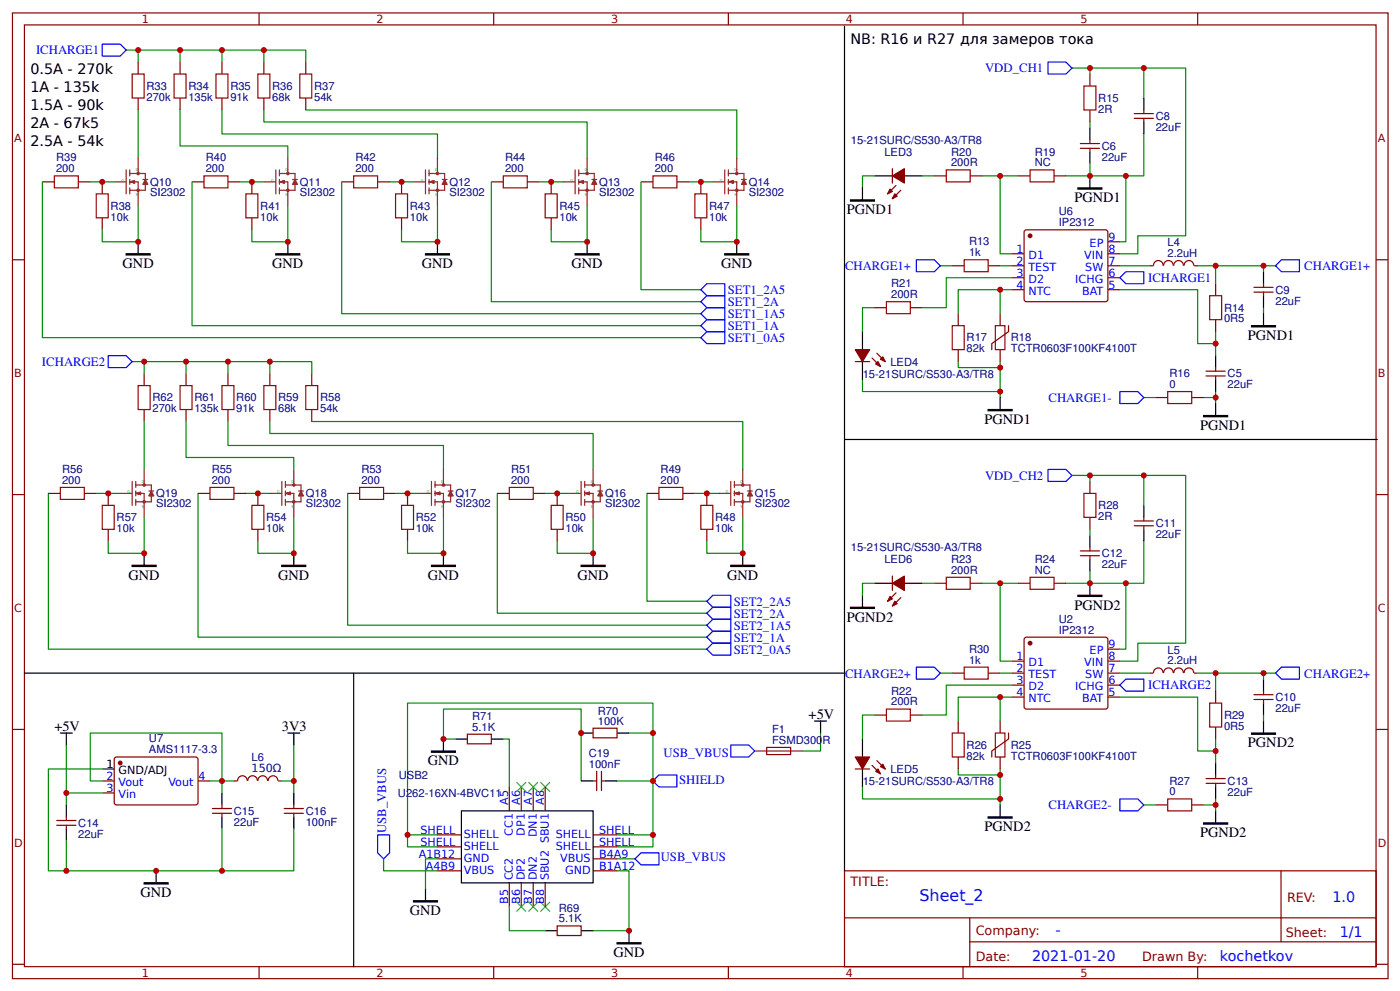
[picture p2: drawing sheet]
<svg xmlns="http://www.w3.org/2000/svg" width="309mm" height="219mm" viewBox="0 0 309 219" stroke-linecap="round" stroke-linejoin="round" font-family="sans-serif">
<g fill="none" stroke="#800" stroke-width=".26">
<path d="M2.8 2.9h304v213.2h-304zM5.4 5.5h298.7v208h-298.7zM30.5 13.7v2.7M39.8 13.7v2.7M49.1 13.7v2.7M57.3 2.9v2.6M58.3 13.7v2.7M67.6 13.7v2.7M109.1 2.9v2.6M161 2.9v2.6M212.8 2.9v2.6M240.9 16.4v2.6"/>
<path d="M264.7 2.9v2.6M30.5 21.6v2.7M39.8 21.6v2.7M49.1 21.6v2.7M58.3 21.6v2.7M67.6 21.6v2.7M197.2 37.3v3.1M206.5 38.8h2.6M214.4 38.8h2.7M225 38.8h2.6M232.9 38.8h2.7M238.8 32.8h4.2"/>
<path d="M238.8 31.7h4.2M240.9 24.3v2.6M240.9 30.9v.8M240.9 32.8v.7M250.7 26.1h4.2M250.7 25.1h4.2M252.8 24.3v.8M252.8 26.1v.8M2.8 57.4h2.6M9.4 40.2h2.6M17.3 40.2h2.6M22.6 40.2v2.6"/>
<path d="M22.6 48.1v2.6M42.4 40.2h2.7M50.4 40.2h2.6M55.7 40.2v2.6M55.7 48.1v2.6M75.5 40.2h2.7M83.4 40.2h2.7M88.7 40.2v2.6M88.7 48.1v2.6M108.6 40.2h2.6M116.5 40.2h2.7M121.8 40.2v2.6"/>
<path d="M121.8 48.1v2.6M141.7 40.2h2.6M149.6 40.2h2.6M154.9 40.2v2.6M154.9 48.1v2.6M198 41l-1.8 1.8M199.1 42l-1.9 1.9M210.4 58.7h2.7M218.4 58.7h2.6M223.7 58.7h2.6M223.7 56h2.6M226.6 50.8h18l.2 .5v15.1l-.5 .2h-17.7l-.3-.5v-14.8z"/>
<path d="M244.8 58.7h2.7M244.8 56h2.7M244.8 53.4h2.7M257 58.7a1.06 1.06 0 0 0-1-1.2 1.06 1.06 0 0 0-1.1 1.2h-.8M257.2 58.7a1.06 1.06 0 0 1 1-1.2 1.06 1.06 0 0 1 1.1 1.2M259.4 58.7a1.06 1.06 0 0 1 1.1-1.2 1.06 1.06 0 0 1 1 1.2M261.7 58.7a1.06 1.06 0 0 1 1.1-1.2 1.06 1.06 0 0 1 1 1.2M263.9 58.7h.8M304.1 57.4h2.7M189 79.9h3.2M192.7 79.1l1.9 1.8M193.3 67.9h2.6"/>
<path d="M193.8 78l1.8 1.9M201.2 67.9h2.6M211.8 69.3v2.6M211.8 77.2v2.7M221 69.3v2.6M221 77.2v2.7M222.9 71.9v1.3l-3.7 2.7v1.3M223.7 61.3h2.6M223.7 64h2.6M244.8 61.3h2.7M244.8 64h2.7M268.7 62.7v2.6"/>
<path d="M268.7 70.6v2.6M277.1 64.5h4.3M277.1 63.4h4.3M279.2 62.7v.7M279.2 64.5v.8M31.9 82.5v2.6M31.9 90.4v2.7M41.1 82.5v2.6M41.1 90.4v2.7M50.4 82.5v2.6M50.4 90.4v2.7M59.6 82.5v2.6"/>
<path d="M59.6 90.4v2.7M68.9 82.5v2.6M68.9 90.4v2.7M255.4 87.8h2.7M263.4 87.8h2.6M266.5 83h4.3M266.5 82h4.3M268.7 81.2v.8M268.7 83v.8M2.8 109.2h2.6M10.7 109h2.6M18.6 109h2.7"/>
<path d="M23.9 109v2.6M23.9 116.9v2.6M43.8 109h2.6M51.7 109h2.6M57 109v2.6M57 116.9v2.6M76.8 109h2.7M84.8 109h2.6M90.1 109v2.6M90.1 116.9v2.6M109.9 109h2.7M117.8 109h2.7"/>
<path d="M123.1 109v2.6M123.1 116.9v2.6M143 109h2.6M150.9 109h2.7M156.2 109v2.6M156.2 116.9v2.6M240.9 106.3v2.7M240.9 114.2v2.7M250.7 116.1h4.2M250.7 115h4.2M252.8 114.2v.8M252.8 116.1v.8"/>
<path d="M304.1 109.2h2.7M197.2 127.2v3.2M198 130.9l-1.8 1.9M199.1 132l-1.9 1.8M206.5 128.8h2.6M214.4 128.8h2.7M225 128.8h2.6M232.9 128.8h2.7M238.8 122.7h4.2M238.8 121.7h4.2M240.9 120.9v.8M240.9 122.7v.8"/>
<path d="M193.3 157.9h2.6M201.2 157.9h2.6M210.4 148.6h2.7M211.8 159.2v2.7M218.4 148.6h2.6M221 159.2v2.7M223.7 146h2.6M223.7 148.6h2.6M223.7 151.3h2.6M223.7 153.9h2.6M226.6 140.8h18l.2 .4v15.1l-.5 .3-17.7-.1-.3-.4v-14.9zM244.8 146h2.7"/>
<path d="M244.8 148.6h2.7M244.8 151.3h2.7M244.8 153.9h2.7M244.8 143.4h2.7M257 148.6a1.06 1.06 0 0 0-1-1.1 1.06 1.06 0 0 0-1.1 1.1h-.8M257.2 148.6a1.06 1.06 0 0 1 1-1.1 1.06 1.06 0 0 1 1.1 1.1M259.4 148.6a1.06 1.06 0 0 1 1.1-1.1 1.06 1.06 0 0 1 1 1.1M261.7 148.6a1.06 1.06 0 0 1 1.1-1.1 1.06 1.06 0 0 1 1 1.1M263.9 148.6h.8M268.7 152.6v2.7M277.1 154.5h4.3M277.1 153.4h4.3"/>
<path d="M279.2 152.6v.8M279.2 154.5v.8M2.8 161.1h2.6M22.6 172.5h2.6M22.6 175.1h2.6M25.3 167.4l.5-.2h17.7l.3 .5-.1 9.8-.5 .2h-17.7l-.3-.5zM43.8 172.5h2.6M46.9 179.6h4.3M46.9 178.5h4.3M49.1 177.7v.8M49.1 179.6v.8M51.7 172.5h.8"/>
<path d="M52.5 172.4a1.06 1.06 0 0 1 1.1-1.1 1.06 1.06 0 0 1 1 1.1M54.8 172.4a1.06 1.06 0 0 1 1-1.1 1.06 1.06 0 0 1 1.1 1.1M57 172.4a1.06 1.06 0 0 1 1.1-1.1 1.06 1.06 0 0 1 1 1.1M59.3 172.4a1.06 1.06 0 0 1 1-1.1 1.06 1.06 0 0 1 1.1 1.1M61.5 172.5h.8M62.8 179.6h4.2M62.8 178.5h4.2M64.9 177.7v.8M64.9 179.6v.8M103.3 162.1h5.3v2.2h-5.3zM112.6 173.8v5.3M115.2 173.8v5.3"/>
<path d="M117.8 173.8v5.3M120.5 173.8v5.3M131.1 160.8h5.3v2.1h-5.3zM131.1 172.5h.8M131.9 170.3v4.3M132.9 172.5h.8M132.9 170.3v4.3M169.4 165.1l5.3-.1v1.6h-5.2zM189 169.8h3.2M192.7 169l1.9 1.9M193.8 168l1.8 1.8M211.8 167.2v2.6"/>
<path d="M221 167.2v2.6M222.9 161.9v1.3l-3.7 2.6v1.4M255.4 177.7h2.7M263.4 177.7h2.6M266.5 173h4.3M266.5 171.9h4.3M268.7 160.5v2.7M268.7 171.1v.8M268.7 173v.8M304.1 161.1h2.7M12.5 182.2h4.3M12.5 181.2h4.3"/>
<path d="M14.7 180.4v.8M14.7 182.2v.8M96.7 189.7h5.3M96.7 192.3h5.3M96.7 187h5.3M96.7 184.4h5.3M112.6 194.9v5.3M115.2 194.9v5.3M117.8 194.9v5.3M120.5 194.9v5.3M131.1 189.7h5.3M131.1 192.3h5.3"/>
<path d="M131.1 187h5.3M131.1 184.4h5.3M186.6 192.3h117.5v21.2h-117.5zM283.1 192.3v15.7M2.8 212.9h2.6M57.3 213.5v2.6M109.1 213.5v2.6M123.1 204.5h5.3v2.1h-5.3zM161 213.5v2.6M186.7 202.7h117.3M212.8 213.5v2.6M214.3 208h89.7"/>
<path d="M214.3 202.7v10.6M264.7 213.5v2.6M304.1 212.9h2.7"/>
</g>
<g fill="none" stroke="#080" stroke-width=".26">
<path d="M27.9 11.1h2.6v2.6M30.5 11.1h9.3v2.6M39.8 11.1h9.3v2.6M49.1 11.1h9.2v2.6M58.3 11.1h9.3v2.6M236.9 15h4v1.4M240.9 15h21.1v37.1h-10.5v3.9h-4M252.8 15v6.6M30.5 24.3v10.6M39.8 24.3v7.9h23.8v2.7M49.1 24.3v5.3h47.6v5.3M58.3 24.3v2.6h71.5v8"/>
<path d="M67.6 24.3h95.2v10.6M193.3 38.8h-2.7v2.7M203.8 38.8h2.7M217.1 38.8h3.9M225 38.8h-4v17.2h2.7M235.6 38.8h5.3M240.9 36.2v2.6h7.9v14.6h-1.3M240.9 26.9v1.4M252.8 29.6v9.2h-4M9.4 40.2v34.4h145.5M19.9 40.2h5.3M30.5 45.5v7.9h-7.9v-2.7"/>
<path d="M42.4 40.2v31.7h112.5M53 40.2h5.3M63.6 45.5v7.9h-7.9v-2.7M75.5 40.2v29.1h79.4M86.1 40.2h5.3M96.7 45.5v7.9h-8v-2.7M108.6 40.2v26.4h46.3M119.2 40.2h5.3M129.8 45.5v7.9h-8v-2.7M141.7 40.2v23.8h13.2M152.2 40.2h5.3M162.8 45.5v7.9h-7.9v-2.7"/>
<path d="M207.8 58.7h2.6M221 58.7h2.7M247.5 58.7h6.6M264.7 58.7h4v4M268.7 58.7h13.2M279.2 58.7v1.3M29.2 79.9h2.7v2.6M31.9 79.9h9.2v2.6M41.1 79.9h9.3v2.6M50.4 79.9h9.2v2.6M59.6 79.9h9.3v2.6M193.3 67.9h-2.7v5.3"/>
<path d="M211.8 79.9v1.3h9.2M221 64h-9.2v5.3M221 79.9v7.9M223.7 61.3h-14.6v6.6h-5.3M223.7 64h-2.7v5.3M247.5 64h17.2v11.9h4v-2.7M268.7 75.9v2.6M279.2 67.9v1.4M31.9 93.1v10.6M41.1 93.1v7.9h23.8v2.7M50.4 93.1v5.3h47.6v5.3M59.6 93.1v2.6h71.5v8"/>
<path d="M68.9 93.1h95.2v10.6M190.6 83.8v2.7h30.4M252.8 87.8h2.6M266 87.8h2.7M268.7 86.5v2.6M10.7 109v34.4h145.5M21.3 109h5.3M31.9 114.2v8h-8v-2.7M43.8 109v31.7h112.4M54.3 109h5.3M64.9 114.2v8h-7.9v-2.7M76.8 109v29.1h79.4"/>
<path d="M87.4 109h5.3M98 114.2v8h-7.9v-2.7M109.9 109v26.4h46.3M120.5 109h5.3M131.1 114.2v8h-8v-2.7M143 109v23.8h13.2M153.6 109h5.3M164.1 114.2v8h-7.9v-2.7M236.9 105h4v1.3M240.9 105h21.1v37h-10.5v4h-4M240.9 116.9v1.3M252.8 119.5v9.3h-4"/>
<path d="M252.8 105v6.6M193.3 128.8h-2.7v2.6M203.8 128.8h2.7M217.1 128.8h3.9M225 128.8h-4v17.2h2.7M235.6 128.8h5.3M240.9 126.2v2.6h7.9v14.6h-1.3M193.3 157.9h-2.7v5.3M207.8 148.6h2.6M221 153.9h-9.2v5.3M221 148.6h2.7M223.7 153.9h-2.7v5.3"/>
<path d="M223.7 151.3h-14.6v6.6h-5.3M247.5 153.9h17.2v11.9h4v-2.6M247.5 148.6h6.6M264.7 148.6h4v4M268.7 148.6h13.2M279.2 148.6v1.4M279.2 157.9v1.3M14.7 164.5v10.6M22.6 175.1h-7.9v2.6M22.6 169.8h-11.9v22.5h38.4v-9.3M22.6 172.5h-2.7v-10.6h29.2v13.2M46.4 172.5h5.3"/>
<path d="M62.3 172.5h2.6v2.6M64.9 164.5v8M100.6 163.2h-2.6v-6.6h30.4v15.9M111.2 163.2h1.4v10.6M136.4 172.5h7.9v14.5h-7.9M139 161.9h5.3v10.6M144.3 161.9v-6.6h-54.2v31.7h6.6M181.3 161.9v3.9h-3.9M190.6 173.8v2.6h30.4M211.8 169.8v1.3h9.2M221 169.8v7.9M252.8 177.7h2.6"/>
<path d="M266 177.7h2.7M268.7 165.8v2.7M268.7 176.4v2.7M14.7 185.7v6.6M64.9 183v9.3h-15.8M84.8 189.7v2.6h11.9M90.1 184.4h6.6M96.7 189.7h-2.7v6.6M136.4 192.3h2.6v13.2h-7.9M136.4 189.7h3.9M136.4 184.4h7.9M112.6 200.2v5.3h7.9"/>
</g>
<g fill="none" stroke="#a00000" stroke-width=".26">
<path d="M29.2 16.4h2.7v5.2h-2.7zM38.5 16.4h2.6v5.2h-2.6zM47.7 16.4h2.7v5.2h-2.7zM57 16.4h2.6v5.2h-2.6zM66.3 16.4h2.6v5.2h-2.6zM239.6 19h2.6v5.3h-2.6zM12 38.8h5.3v2.7h-5.3zM45.1 38.8h5.3v2.7h-5.3zM78.2 38.8h5.2v2.7h-5.2zM111.2 38.8h5.3v2.7h-5.3zM144.3 38.8h5.3v2.7h-5.3zM209.1 37.5h5.3v2.7h-5.3z"/>
<path d="M227.6 37.5h5.3v2.7h-5.3zM21.3 42.8h2.6v5.3h-2.6zM54.3 42.8h2.7v5.3h-2.7zM87.4 42.8h2.7v5.3h-2.7zM120.5 42.8h2.6v5.3h-2.6zM153.6 42.8h2.6v5.3h-2.6zM213.1 57.4h5.3v2.6h-5.3zM195.9 66.6h5.3v2.7h-5.3zM210.4 71.9h2.7v5.3h-2.7zM220 71.9h2.1v5.3h-2.1zM267.3 65.3h2.7v5.3h-2.7zM30.5 85.1h2.7v5.3h-2.7z"/>
<path d="M39.8 85.1h2.6v5.3h-2.6zM49.1 85.1h2.6v5.3h-2.6zM58.3 85.1h2.7v5.3h-2.7zM67.6 85.1h2.6v5.3h-2.6zM258.1 86.5h5.3v2.6h-5.3zM13.3 107.6h5.3v2.7h-5.3zM22.6 111.6h2.6v5.3h-2.6zM46.4 107.6h5.3v2.7h-5.3zM55.7 111.6h2.6v5.3h-2.6zM79.5 107.6h5.3v2.7h-5.3zM88.7 111.6h2.7v5.3h-2.7zM112.6 107.6h5.2v2.7h-5.2z"/>
<path d="M121.8 111.6h2.7v5.3h-2.7zM145.6 107.6h5.3v2.7h-5.3zM154.9 111.6h2.6v5.3h-2.6zM239.6 109h2.6v5.2h-2.6zM209.1 127.5h5.3v2.6h-5.3zM227.6 127.5h5.3v2.6h-5.3zM195.9 156.6h5.3v2.6h-5.3zM213.1 147.3h5.3v2.7h-5.3zM267.3 155.3h2.7v5.2h-2.7zM210.4 161.9h2.7v5.3h-2.7zM220 161.9h2.1v5.3h-2.1zM258.1 176.4h5.3v2.7h-5.3z"/>
</g>
<g fill="none" stroke="#000" stroke-width=".26">
<path d="M186.6 5.8v186.5M193.3 38.8h3.9M199.9 38.8h3.9M240.9 28.3v2.6M240.9 33.5v2.7M240.9 38.8v2.7M252.8 21.6v2.7M252.8 26.9v2.7M30.5 53.4v2.6M63.6 53.4v2.6M96.7 53.4v2.6M129.8 53.4v2.6"/>
<path d="M162.8 53.4v2.6M190.6 41.5v2.6M190.6 73.2v4M190.6 79.9v3.9M268.7 78.5v2.7M279.2 60v2.7M279.2 65.3v2.6M279.2 69.3v2.6M186.6 97h117.8M221 87.8v2.6M268.7 83.8v2.7M268.7 89.1v2.7"/>
<path d="M240.9 118.2v2.7M252.8 111.6v2.6M252.8 116.9v2.6M31.9 122.2v2.6M64.9 122.2v2.6M98 122.2v2.6M131.1 122.2v2.6M164.1 122.2v2.6M190.6 131.4v2.7M193.3 128.8h3.9M199.9 128.8h3.9M240.9 123.5v2.7"/>
<path d="M240.9 128.8v2.6M5.4 148.6h181.2M78.2 148.6v64.9M180 159.2h2.7M181.3 159.2v2.7M279.2 150v2.6M279.2 155.3v2.6M279.2 159.2v2.7M13.3 161.9h2.7M14.7 161.9v2.6M14.7 177.7v2.7M22.6 169.8h2.6"/>
<path d="M49.1 175.1v2.6M63.6 161.9h2.7M64.9 161.9v2.6M64.9 175.1v2.6M98 163.2v2.6M100.6 163.2h2.7M102 179.1h29.1v15.8h-29.1zM108.6 163.2h2.6M128.4 161.9h2.7M128.4 172.5h2.7M133.7 172.5h2.7M136.4 161.9h2.6"/>
<path d="M190.6 163.2v4M190.6 169.8v4M221 177.7v2.7M268.7 168.5v2.6M268.7 173.8v2.6M268.7 179.1v2.6M14.7 183v2.7M34.5 192.3v2.6M49.1 180.4v2.6M64.9 180.4v2.6M94 196.3v2.6M120.5 205.5h2.6"/>
<path d="M128.4 205.5h2.7M139 205.5v2.7"/>
</g>
<g fill="#800" stroke="#800" stroke-width=".26">
<path d="M189 77.2h3.2l-1.6 2.7z"/>
<path d="M193.5 80.4l.5-.5 .6 1z"/>
<path d="M194.6 79.3l.5-.5 .5 1.1z"/>
<path d="M197.2 38.8l2.7-1.5v3.1z"/>
<path d="M196.7 41.8l.5 .5-1 .5z"/>
<path d="M197.7 42.8l.6 .5-1.1 .6z"/>
<path d="M197.2 128.8l2.7-1.6v3.2z"/>
<path d="M196.7 131.7l.5 .5-1 .6z"/>
<path d="M197.7 132.8l.6 .5-1.1 .5z"/>
<path d="M189 167.2h3.2l-1.6 2.6z"/>
<path d="M193.5 170.3l.5-.5 .6 1.1z"/>
<path d="M194.6 169.3l.5-.5 .5 1z"/>
<circle cx="227.6" cy="52.1" r=".4"/>
<circle cx="227.6" cy="142" r=".4"/>
<circle cx="26.6" cy="168.5" r=".4"/>
</g>
<g fill="#000" stroke="#000" stroke-width=".26">
<path d="M27.9 56h5.3v.3h-5.3zM61 56h5.3v.3h-5.3zM94 56h5.3v.3h-5.3zM127.1 56h5.3v.3h-5.3zM160.2 56h5.3v.3h-5.3zM188 44.1h5.3v.3h-5.3zM238.2 41.5h5.3v.3h-5.3zM276.6 71.9h5.3v.3h-5.3zM218.4 90.4h5.3v.3h-5.3zM266 91.8h5.3v.2h-5.3zM29.2 124.8h5.3v.3h-5.3zM62.3 124.8h5.3v.3h-5.3z"/>
<path d="M95.4 124.8h5.2v.3h-5.2zM128.4 124.8h5.3v.3h-5.3zM161.5 124.8h5.3v.3h-5.3zM188 134.1h5.3v.3h-5.3zM238.2 131.4h5.3v.3h-5.3zM95.4 165.8h5.2v.3h-5.2zM276.6 161.9h5.3v.2h-5.3zM31.9 194.9h5.2v.3h-5.2zM91.4 198.9h5.3v.3h-5.3zM218.4 180.4h5.3v.3h-5.3zM266 181.7h5.3v.3h-5.3zM136.4 208.2h5.3v.2h-5.3z"/>
</g>
<g fill="none" stroke="#00f" stroke-width=".26">
<path d="M22.6 9.7h4l1.3 1.4-1.3 1.3h-4zM231.6 13.7h4l1.3 1.3-1.3 1.4h-4zM202.5 57.4h4l1.3 1.3-1.3 1.3h-4zM281.9 58.7l1.3-1.3h4v2.6h-4zM23.9 78.5h4l1.3 1.4-1.3 1.3h-4zM154.9 74.6l1.3-1.4h4v2.7h-4zM154.9 71.9l1.3-1.3h4v2.6h-4zM154.9 69.3l1.3-1.4h4v2.7h-4zM154.9 66.6l1.3-1.3h4v2.6h-4zM154.9 64l1.3-1.3h4v2.6h-4zM248.8 60h4v2.7h-4l-1.3-1.4zM247.5 86.5h4l1.3 1.3-1.3 1.3h-4z"/>
<path d="M231.6 103.7h4l1.3 1.3-1.3 1.3h-4zM156.2 132.8l1.3-1.4h4v2.7h-4zM156.2 138.1l1.3-1.4h4v2.7h-4zM156.2 135.4l1.3-1.3h4v2.6h-4zM156.2 140.7l1.3-1.3h4v2.6h-4zM156.2 143.4l1.3-1.4h4v2.7h-4zM202.5 147.3h4l1.3 1.3-1.3 1.4h-4zM247.5 151.3l1.3-1.3h4v2.6h-4zM281.9 148.6l1.3-1.3h4v2.7h-4zM144.3 172.5l1.3-1.4h4v2.7h-4zM161.5 164.5h4l1.3 1.3-1.3 1.4h-4zM247.5 176.4h4l1.3 1.3-1.3 1.4h-4z"/>
<path d="M83.4 184.4h2.7v3.9l-1.3 1.4-1.4-1.4zM140.3 189.7l1.4-1.4h3.9v2.7h-3.9z"/>
</g>
<g fill="none" stroke="#8d2323" stroke-width=".26">
<path d="M27.9 37.5v5.3M28.7 38.3h3.4v1.9M28.7 37.5v1.3M28.7 39.6v1.1M29.7 39.9l-1 .3M29.7 39.9v.5M29.7 39.9l-.8 .3 .8 .2M30.5 34.9v3.4M31.6 39.6h1M32.1 39.6l.5 1.1h-1zM61 37.5v5.3M61.8 38.3h3.4v1.9"/>
<path d="M61.8 37.5v1.3M61.8 39.6v1.1M62.8 39.9l-1 .3M62.8 39.9v.5M62.8 39.9l-.8 .3 .8 .2M63.6 34.9v3.4M64.7 39.6h1M65.2 39.6l.5 1.1h-1zM94 37.5v5.3M94.8 38.3h3.5v1.9M94.8 37.5v1.3M94.8 39.6v1.1"/>
<path d="M95.9 39.9l-1.1 .3M95.9 39.9v.5M95.9 39.9l-.8 .3 .8 .2M96.7 34.9v3.4M97.7 39.6h1.1M98.3 39.6l.5 1.1h-1.1zM127.1 37.5v5.3M127.9 38.3h3.4v1.9M127.9 37.5v1.3M127.9 39.6v1.1M129 39.9l-1.1 .3M129 39.9v.5"/>
<path d="M129 39.9l-.8 .3 .8 .2M129.8 34.9v3.4M130.8 39.6h1.1M131.3 39.6l.6 1.1h-1.1zM160.2 37.5v5.3M161 38.3h3.4v1.9M161 37.5v1.3M161 39.6v1.1M162 39.9l-1 .3M162 39.9v.5M162 39.9l-.8 .3 .8 .2M162.8 34.9v3.4"/>
<path d="M163.9 39.6h1M164.4 39.6l.5 1.1h-1zM25.2 40.2h2.7M28.7 40.2h1.8v5.3M28.7 41.5v1.3M28.7 40.2l1 .2M29.2 40.2l.5 .2M32.1 40.4v1.6h-3.4M32.1 40.2l.3 .5M32.1 40.2l-.2 .5M32.1 40.2l.3 .2M32.1 40.2l-.2 .2"/>
<path d="M58.3 40.2h2.7M61.8 40.2h1.8v5.3M61.8 41.5v1.3M61.8 40.2l1 .2M62.3 40.2l.5 .2M65.2 40.4v1.6h-3.4M65.2 40.2l.3 .5M65.2 40.2l-.3 .5M65.2 40.2l.3 .2M65.2 40.2l-.3 .2M91.4 40.2h2.6M94.8 40.2h1.9v5.3"/>
<path d="M94.8 41.5v1.3M94.8 40.2l1.1 .2M95.4 40.2l.5 .2M98.3 40.4v1.6h-3.5M98.3 40.2l.2 .5M98.3 40.2l-.3 .5M98.3 40.2l.2 .2M98.3 40.2l-.3 .2M124.5 40.2h2.6M127.9 40.2h1.9v5.3M127.9 41.5v1.3M127.9 40.2l1.1 .2"/>
<path d="M128.4 40.2l.6 .2M131.3 40.4v1.6h-3.4M131.3 40.2l.3 .5M131.3 40.2l-.2 .5M131.3 40.2l.3 .2M131.3 40.2l-.2 .2M157.5 40.2h2.7M161 40.2h1.8v5.3M161 41.5v1.3M161 40.2l1 .2M161.5 40.2l.5 .2M164.4 40.4v1.6h-3.4"/>
<path d="M164.4 40.2l.3 .5M164.4 40.2l-.3 .5M164.4 40.2l.3 .2M164.4 40.2l-.3 .2M26.6 109h2.6M29.2 106.3v5.3M30 109h1.9v5.2M30 107.1h3.4v1.9M30 106.3v1.3M30 108.4v1.1M30 110.3v1.3M30 109l1.1 .2"/>
<path d="M30.5 109l.6 .2M31.1 108.7l-1.1 .3M31.1 108.7v.5M31.1 108.7l-.8 .3 .8 .2M31.9 103.7v3.4M32.9 108.4h1.1M33.4 109.2v1.6h-3.4M33.4 108.4l.6 1.1h-1.1zM33.4 109l.3 .5M33.4 109l-.2 .5M33.4 109l.3 .2M33.4 109l-.2 .2"/>
<path d="M59.6 109h2.7M62.3 106.3v5.3M63.1 109h1.8v5.2M63.1 107.1h3.4v1.9M63.1 106.3v1.3M63.1 108.4v1.1M63.1 110.3v1.3M63.1 109l1 .2M63.6 109l.5 .2M64.1 108.7l-1 .3M64.1 108.7v.5M64.1 108.7l-.8 .3 .8 .2"/>
<path d="M64.9 103.7v3.4M66 108.4h1M66.5 109.2v1.6h-3.4M66.5 108.4l.5 1.1h-1zM66.5 109l.3 .5M66.5 109l-.2 .5M66.5 109l.3 .2M66.5 109l-.2 .2M92.7 109h2.7M95.4 106.3v5.3M96.1 109h1.9v5.2M96.1 107.1h3.5v1.9"/>
<path d="M96.1 106.3v1.3M96.1 108.4v1.1M96.1 110.3v1.3M96.1 109l1.1 .2M96.7 109l.5 .2M97.2 108.7l-1.1 .3M97.2 108.7v.5M97.2 108.7l-.8 .3 .8 .2M98 103.7v3.4M99.1 108.4h1M99.6 109.2v1.6h-3.5M99.6 108.4l.5 1.1h-1z"/>
<path d="M99.6 109l.3 .5M99.6 109l-.3 .5M99.6 109l.3 .2M99.6 109l-.3 .2M125.8 109h2.6M128.4 106.3v5.3M129.2 109h1.9v5.2M129.2 107.1h3.5v1.9M129.2 106.3v1.3M129.2 108.4v1.1M129.2 110.3v1.3M129.2 109l1.1 .2"/>
<path d="M129.8 109l.5 .2M130.3 108.7l-1.1 .3M130.3 108.7v.5M130.3 108.7l-.8 .3 .8 .2M131.1 103.7v3.4M132.1 108.4h1.1M132.7 109.2v1.6h-3.5M132.7 108.4l.5 1.1h-1.1zM132.7 109l.2 .5M132.7 109l-.3 .5M132.7 109l.2 .2M132.7 109l-.3 .2"/>
<path d="M158.9 109h2.6M161.5 106.3v5.3M162.3 109h1.8v5.2M162.3 107.1h3.4v1.9M162.3 106.3v1.3M162.3 108.4v1.1M162.3 110.3v1.3M162.3 109l1.1 .2M162.8 109l.6 .2M163.4 108.7l-1.1 .3M163.4 108.7v.5M163.4 108.7l-.8 .3 .8 .2"/>
<path d="M164.1 103.7v3.4M165.2 108.4h1.1M165.7 109.2v1.6h-3.4M165.7 108.4l.6 1.1h-1.1zM165.7 109l.3 .5M165.7 109l-.2 .5M165.7 109l.3 .2M165.7 109l-.2 .2M166.8 165.8h10.6"/>
<circle cx="30.5" cy="38.3" r=".26"/>
<circle cx="63.6" cy="38.3" r=".26"/>
<circle cx="96.7" cy="38.3" r=".26"/>
<circle cx="129.8" cy="38.3" r=".26"/>
<circle cx="162.8" cy="38.3" r=".26"/>
<circle cx="30.5" cy="42" r=".26"/>
<circle cx="63.6" cy="42" r=".26"/>
<circle cx="96.7" cy="42" r=".26"/>
<circle cx="129.8" cy="42" r=".26"/>
<circle cx="162.8" cy="42" r=".26"/>
<circle cx="31.9" cy="110.8" r=".26"/>
<circle cx="31.9" cy="107.1" r=".26"/>
<circle cx="64.9" cy="110.8" r=".26"/>
<circle cx="64.9" cy="107.1" r=".26"/>
<circle cx="98" cy="110.8" r=".26"/>
<circle cx="98" cy="107.1" r=".26"/>
<circle cx="131.1" cy="110.8" r=".26"/>
<circle cx="131.1" cy="107.1" r=".26"/>
<circle cx="164.1" cy="110.8" r=".26"/>
<circle cx="164.1" cy="107.1" r=".26"/>
</g>
<g fill="#000" stroke="#3c3" stroke-width=".26">
<path d="M114.1 172.7l2.2 2.1zM116.3 172.7l-2.2 2.1z"/>
<path d="M116.8 172.7l2.1 2.1zM118.9 172.7l-2.1 2.1z"/>
<path d="M119.4 172.7l2.1 2.1zM121.5 172.7l-2.1 2.1z"/>
<path d="M114.1 199.2l2.2 2.1zM116.3 199.2l-2.2 2.1z"/>
<path d="M116.8 199.2l2.1 2.1zM118.9 199.2l-2.1 2.1z"/>
<path d="M119.4 199.2l2.1 2.1zM119.4 201.3l2.1-2.1z"/>
</g>
<g fill="#c00">
<circle cx="221" cy="86.5" r=".66"/>
<circle cx="221" cy="38.8" r=".66"/>
<circle cx="221" cy="81.2" r=".66"/>
<circle cx="221" cy="64" r=".66"/>
<circle cx="268.7" cy="87.8" r=".66"/>
<circle cx="279.2" cy="58.7" r=".66"/>
<circle cx="268.7" cy="58.7" r=".66"/>
<circle cx="252.8" cy="15" r=".66"/>
<circle cx="248.8" cy="38.8" r=".66"/>
<circle cx="240.9" cy="15" r=".66"/>
<circle cx="240.9" cy="38.8" r=".66"/>
<circle cx="268.7" cy="75.9" r=".66"/>
<circle cx="252.8" cy="105" r=".66"/>
<circle cx="240.9" cy="105" r=".66"/>
<circle cx="268.7" cy="165.8" r=".66"/>
<circle cx="240.9" cy="128.8" r=".66"/>
<circle cx="248.8" cy="128.8" r=".66"/>
<circle cx="268.7" cy="148.6" r=".66"/>
<circle cx="279.2" cy="148.6" r=".66"/>
<circle cx="268.7" cy="177.7" r=".66"/>
<circle cx="221" cy="153.9" r=".66"/>
<circle cx="221" cy="171.1" r=".66"/>
<circle cx="221" cy="128.8" r=".66"/>
<circle cx="221" cy="176.4" r=".66"/>
<circle cx="30.5" cy="11.1" r=".66"/>
<circle cx="39.8" cy="11.1" r=".66"/>
<circle cx="49.1" cy="11.1" r=".66"/>
<circle cx="58.3" cy="11.1" r=".66"/>
<circle cx="22.6" cy="40.2" r=".66"/>
<circle cx="55.7" cy="40.2" r=".66"/>
<circle cx="88.7" cy="40.2" r=".66"/>
<circle cx="121.8" cy="40.2" r=".66"/>
<circle cx="154.9" cy="40.2" r=".66"/>
<circle cx="30.5" cy="53.4" r=".66"/>
<circle cx="63.6" cy="53.4" r=".66"/>
<circle cx="96.7" cy="53.4" r=".66"/>
<circle cx="129.8" cy="53.4" r=".66"/>
<circle cx="162.8" cy="53.4" r=".66"/>
<circle cx="164.1" cy="122.2" r=".66"/>
<circle cx="131.1" cy="122.2" r=".66"/>
<circle cx="98" cy="122.2" r=".66"/>
<circle cx="64.9" cy="122.2" r=".66"/>
<circle cx="31.9" cy="122.2" r=".66"/>
<circle cx="156.2" cy="109" r=".66"/>
<circle cx="123.1" cy="109" r=".66"/>
<circle cx="90.1" cy="109" r=".66"/>
<circle cx="57" cy="109" r=".66"/>
<circle cx="23.9" cy="109" r=".66"/>
<circle cx="59.6" cy="79.9" r=".66"/>
<circle cx="50.4" cy="79.9" r=".66"/>
<circle cx="41.1" cy="79.9" r=".66"/>
<circle cx="31.9" cy="79.9" r=".66"/>
<circle cx="49.1" cy="172.5" r=".66"/>
<circle cx="14.7" cy="192.3" r=".66"/>
<circle cx="34.5" cy="192.3" r=".66"/>
<circle cx="49.1" cy="192.3" r=".66"/>
<circle cx="64.9" cy="172.5" r=".66"/>
<circle cx="14.7" cy="175.1" r=".66"/>
<circle cx="128.4" cy="161.9" r=".66"/>
<circle cx="144.3" cy="161.9" r=".66"/>
<circle cx="90.1" cy="184.4" r=".66"/>
<circle cx="144.3" cy="184.4" r=".66"/>
<circle cx="144.3" cy="172.5" r=".66"/>
<circle cx="98" cy="163.2" r=".66"/>
<circle cx="139" cy="205.5" r=".66"/>
</g>
<text font-size="3.5" fill="#00f" x="203.2" y="199.1">Sheet_2</text>
<g font-size="3.2">
<text x="188" y="9.7">NB: R16 и R27 для замеров тока</text>
<text x="6.7" y="16.4">0.5A - 270k</text>
<text x="6.7" y="20.3">1A - 135k</text>
<text x="6.7" y="24.3">1.5A - 90k</text>
<text x="6.7" y="28.3">2A - 67k5</text>
<text x="6.7" y="32.2">2.5A - 54k</text>
<text x="187.2" y="47.3">PGND1</text>
<text x="237.4" y="44.7">PGND1</text>
<text x="27.1" y="59.2">GND</text>
<text x="60.2" y="59.2">GND</text>
<text x="93.2" y="59.2">GND</text>
<text x="126.3" y="59.2">GND</text>
<text x="159.4" y="59.2">GND</text>
<text x="275.8" y="75.1">PGND1</text>
<text x="217.6" y="93.6">PGND1</text>
<text x="265.2" y="94.9">PGND1</text>
<text x="28.4" y="128">GND</text>
<text x="61.5" y="128">GND</text>
<text x="94.6" y="128">GND</text>
<text x="127.6" y="128">GND</text>
<text x="160.7" y="128">GND</text>
<text x="187.2" y="137.3">PGND2</text>
<text x="237.4" y="134.6">PGND2</text>
<text x="12" y="161.3">+5V</text>
<text x="62.3" y="161.3">3V3</text>
<text x="178.7" y="158.7">+5V</text>
<text x="275.8" y="165">PGND2</text>
<text x="94.6" y="169">GND</text>
<text x="217.6" y="183.6">PGND2</text>
<text x="265.2" y="184.9">PGND2</text>
<text x="31.1" y="198.1">GND</text>
<text x="90.6" y="202.1">GND</text>
<text x="135.6" y="211.3">GND</text>
</g>
<g font-size="3.2" fill="#00f">
<text x="294.5" y="199.2">1.0</text>
<text x="233.3" y="206.4">-</text>
<text x="296.1" y="207">1/1</text>
<text x="228.1" y="212.3">2021-01-20</text>
<text x="269.6" y="212.2">kochetkov</text>
</g>
<g font-size="2.8" fill="#00f">
<text x="8" y="12">ICHARGE1</text>
<text x="217.7" y="16">VDD_CH1</text>
<text x="186.8" y="59.7">CHARGE1+</text>
<text x="288.3" y="59.7">CHARGE1+</text>
<text x="160.9" y="65">SET1_2A5</text>
<text x="253.7" y="62.3">ICHARGE1</text>
<text x="160.9" y="70.3">SET1_1A5</text>
<text x="160.9" y="67.6">SET1_2A</text>
<text x="160.9" y="75.5">SET1_0A5</text>
<text x="160.9" y="72.9">SET1_1A</text>
<text x="9.3" y="80.8">ICHARGE2</text>
<text x="231.7" y="88.8">CHARGE1-</text>
<text x="217.7" y="106">VDD_CH2</text>
<text x="162.2" y="133.8">SET2_2A5</text>
<text x="162.2" y="136.4">SET2_2A</text>
<text x="162.2" y="139">SET2_1A5</text>
<text x="162.2" y="141.7">SET2_1A</text>
<text x="162.2" y="144.3">SET2_0A5</text>
<text x="186.8" y="149.6">CHARGE2+</text>
<text x="288.3" y="149.6">CHARGE2+</text>
<text x="253.7" y="152.2">ICHARGE2</text>
<text x="146.7" y="167.2">USB_VBUS</text>
<text x="150.1" y="173.1">SHIELD</text>
<text x="231.7" y="178.7">CHARGE2-</text>
<text x="85.3" y="184" transform="rotate(-90 85.3 184)">USB_VBUS</text>
<text x="146" y="190.2">USB_VBUS</text>
</g>
<g font-size="2.8" fill="#800">
<text x="188" y="195.7">TITLE:</text>
<text x="284.4" y="199.2">REV:</text>
<text x="215.6" y="206.4">Company:</text>
<text x="284.2" y="206.9">Sheet:</text>
<text x="215.6" y="212.1">Date:</text>
<text x="252.4" y="212.2">Drawn By:</text>
</g>
<g font-size="2.5" fill="#800">
<text x="31.3" y="5.1">1</text>
<text x="83.2" y="5.1">2</text>
<text x="135" y="5.1">3</text>
<text x="186.9" y="5.1">4</text>
<text x="238.8" y="5.1">5</text>
<text x="3.1" y="31.4">A</text>
<text x="304.5" y="31.4">A</text>
<text x="3.1" y="83.3">B</text>
<text x="304.5" y="83.3">B</text>
<text x="3.1" y="135.1">C</text>
<text x="304.5" y="135.1">C</text>
<text x="3.1" y="187">D</text>
<text x="304.5" y="187">D</text>
<text x="31.3" y="215.7">1</text>
<text x="83.2" y="215.7">2</text>
<text x="135" y="215.7">3</text>
<text x="186.9" y="215.7">4</text>
<text x="238.8" y="215.7">5</text>
</g>
<g font-size="2.5" fill="#000080">
<text x="32.4" y="22.2">270k</text>
<text x="32.4" y="19.9">R33</text>
<text x="41.6" y="22.2">135k</text>
<text x="41.6" y="19.9">R34</text>
<text x="50.9" y="22.2">91k</text>
<text x="50.9" y="19.9">R35</text>
<text x="60.2" y="22.2">68k</text>
<text x="60.2" y="19.9">R36</text>
<text x="69.4" y="22.2">54k</text>
<text x="69.4" y="19.9">R37</text>
<text x="242.7" y="22.5">R15</text>
<text x="242.7" y="24.9">2R</text>
<text x="255.4" y="28.9">22uF</text>
<text x="255.4" y="26.5">C8</text>
<text x="12.4" y="35.6">R39</text>
<text x="45.5" y="35.6">R40</text>
<text x="78.5" y="35.6">R42</text>
<text x="111.6" y="35.6">R44</text>
<text x="144.7" y="35.6">R46</text>
<text x="188" y="31.8">15-21SURC/S530-A3/TR8</text>
<text x="195.5" y="34.4">LED3</text>
<text x="210.2" y="34.3">R20</text>
<text x="228.7" y="34.3">R19</text>
<text x="243.5" y="35.5">22uF</text>
<text x="243.5" y="33.1">C6</text>
<text x="12.4" y="38">200</text>
<text x="33.2" y="41">Q10</text>
<text x="45.5" y="38">200</text>
<text x="66.3" y="41">Q11</text>
<text x="78.5" y="38">200</text>
<text x="99.3" y="41">Q12</text>
<text x="111.6" y="38">200</text>
<text x="132.4" y="41">Q13</text>
<text x="144.7" y="38">200</text>
<text x="165.5" y="41">Q14</text>
<text x="210.2" y="36.7">200R</text>
<text x="228.7" y="36.7">NC</text>
<text x="24.4" y="46.3">R38</text>
<text x="33.2" y="43.3">SI2302</text>
<text x="57.5" y="46.3">R41</text>
<text x="66.3" y="43.3">SI2302</text>
<text x="90.6" y="46.3">R43</text>
<text x="99.3" y="43.3">SI2302</text>
<text x="123.7" y="46.3">R45</text>
<text x="132.4" y="43.3">SI2302</text>
<text x="156.7" y="46.3">R47</text>
<text x="165.5" y="43.3">SI2302</text>
<text x="234" y="47.6">U6</text>
<text x="24.4" y="48.7">10k</text>
<text x="57.5" y="48.7">10k</text>
<text x="90.6" y="48.7">10k</text>
<text x="123.7" y="48.7">10k</text>
<text x="156.7" y="48.7">10k</text>
<text x="234" y="50">IP2312</text>
<text x="214.2" y="56.6">1k</text>
<text x="214.2" y="54.2">R13</text>
<text x="258" y="56.7">2.2uH</text>
<text x="258" y="54.4">L4</text>
<text x="197" y="65.8">200R</text>
<text x="197" y="63.4">R21</text>
<text x="281.9" y="64.8">C9</text>
<text x="270.5" y="71.2">0R5</text>
<text x="270.5" y="68.8">R14</text>
<text x="281.9" y="67.2">22uF</text>
<text x="213.6" y="77.8">82k</text>
<text x="213.6" y="75.4">R17</text>
<text x="223.4" y="77.8">TCTR0603F100KF4100T</text>
<text x="223.4" y="75.4">R18</text>
<text x="190.7" y="83.4">15-21SURC/S530-A3/TR8</text>
<text x="196.8" y="80.7">LED4</text>
<text x="258.5" y="83.3">R16</text>
<text x="271.3" y="83.3">C5</text>
<text x="33.7" y="88.6">R62</text>
<text x="43" y="88.6">R61</text>
<text x="52.2" y="88.6">R60</text>
<text x="61.5" y="88.6">R59</text>
<text x="70.7" y="88.6">R58</text>
<text x="258.5" y="85.7">0</text>
<text x="271.3" y="85.8">22uF</text>
<text x="33.7" y="91">270k</text>
<text x="43" y="91">135k</text>
<text x="52.2" y="91">91k</text>
<text x="61.5" y="91">68k</text>
<text x="70.7" y="91">54k</text>
<text x="13.7" y="106.8">200</text>
<text x="13.7" y="104.4">R56</text>
<text x="46.8" y="106.8">200</text>
<text x="46.8" y="104.4">R55</text>
<text x="79.9" y="106.8">200</text>
<text x="79.9" y="104.4">R53</text>
<text x="112.9" y="106.8">200</text>
<text x="112.9" y="104.4">R51</text>
<text x="146" y="106.8">200</text>
<text x="146" y="104.4">R49</text>
<text x="34.5" y="112">SI2302</text>
<text x="34.5" y="109.8">Q19</text>
<text x="67.6" y="112">SI2302</text>
<text x="67.6" y="109.8">Q18</text>
<text x="100.6" y="112">SI2302</text>
<text x="100.6" y="109.8">Q17</text>
<text x="133.7" y="112">SI2302</text>
<text x="133.7" y="109.8">Q16</text>
<text x="166.8" y="112">SI2302</text>
<text x="166.8" y="109.8">Q15</text>
<text x="242.7" y="112.4">R28</text>
<text x="25.8" y="117.5">10k</text>
<text x="25.8" y="115.1">R57</text>
<text x="58.8" y="117.5">10k</text>
<text x="58.8" y="115.1">R54</text>
<text x="91.9" y="117.5">10k</text>
<text x="91.9" y="115.1">R52</text>
<text x="125" y="117.5">10k</text>
<text x="125" y="115.1">R50</text>
<text x="158.1" y="117.5">10k</text>
<text x="158.1" y="115.1">R48</text>
<text x="242.7" y="114.8">2R</text>
<text x="255.4" y="118.8">22uF</text>
<text x="255.4" y="116.4">C11</text>
<text x="188" y="121.7">15-21SURC/S530-A3/TR8</text>
<text x="195.5" y="124.4">LED6</text>
<text x="210.2" y="124.3">R23</text>
<text x="228.7" y="124.3">R24</text>
<text x="243.5" y="125.5">22uF</text>
<text x="243.5" y="123">C12</text>
<text x="210.2" y="126.7">200R</text>
<text x="228.7" y="126.7">NC</text>
<text x="234" y="137.5">U2</text>
<text x="234" y="139.9">IP2312</text>
<text x="214.2" y="146.5">1k</text>
<text x="214.2" y="144.1">R30</text>
<text x="258" y="146.7">2.2uH</text>
<text x="258" y="144.3">L5</text>
<text x="197" y="155.8">200R</text>
<text x="197" y="153.4">R22</text>
<text x="281.9" y="154.8">C10</text>
<text x="104.4" y="161.3">5.1K</text>
<text x="104.4" y="159">R71</text>
<text x="132.1" y="160">100K</text>
<text x="132.1" y="157.8">R70</text>
<text x="170.6" y="161.8">F1</text>
<text x="270.5" y="161.1">0R5</text>
<text x="270.5" y="158.8">R29</text>
<text x="281.9" y="157.2">22uF</text>
<text x="32.9" y="166.3">AMS1117-3.3</text>
<text x="32.9" y="163.9">U7</text>
<text x="130.1" y="167.1">C19</text>
<text x="170.6" y="164.3">FSMD300R</text>
<text x="213.6" y="167.8">82k</text>
<text x="213.6" y="165.4">R26</text>
<text x="223.4" y="167.8">TCTR0603F100KF4100T</text>
<text x="223.4" y="165.4">R25</text>
<text x="55.6" y="170.5">150Ω</text>
<text x="55.6" y="168.1">L6</text>
<text x="88.2" y="172">USB2</text>
<text x="130.1" y="169.5">100nF</text>
<text x="190.7" y="173.3">15-21SURC/S530-A3/TR8</text>
<text x="196.8" y="170.7">LED5</text>
<text x="258.5" y="173.2">R27</text>
<text x="271.3" y="173.3">C13</text>
<text x="51.7" y="179.9">C15</text>
<text x="67.6" y="180">C16</text>
<text x="88" y="176">U262-16XN-4BVC11</text>
<text x="258.5" y="175.6">0</text>
<text x="271.3" y="175.7">22uF</text>
<text x="17.3" y="185">22uF</text>
<text x="17.3" y="182.6">C14</text>
<text x="51.7" y="182.3">22uF</text>
<text x="67.6" y="182.3">100nF</text>
<text x="123.5" y="203.7">5.1K</text>
<text x="123.5" y="201.3">R69</text>
</g>
<g font-size="2.5" fill="#00f">
<text x="245" y="53.1">9</text>
<text x="224.6" y="55.8">1</text>
<text x="224.6" y="58.4">2</text>
<text x="227.3" y="57.1">D1</text>
<text x="227.3" y="59.7">TEST</text>
<text x="239.6" y="57.1">VIN</text>
<text x="239.9" y="59.7">SW</text>
<text x="240.8" y="54.5">EP</text>
<text x="245" y="58.4">7</text>
<text x="245" y="55.8">8</text>
<text x="224.6" y="61.1">3</text>
<text x="224.6" y="63.7">4</text>
<text x="227.3" y="62.4">D2</text>
<text x="227.3" y="65">NTC</text>
<text x="237.6" y="62.4">ICHG</text>
<text x="239.2" y="65">BAT</text>
<text x="245" y="63.7">5</text>
<text x="245" y="61.1">6</text>
<text x="245" y="143.1">9</text>
<text x="224.6" y="145.7">1</text>
<text x="224.6" y="148.4">2</text>
<text x="227.3" y="147.1">D1</text>
<text x="227.3" y="149.7">TEST</text>
<text x="239.6" y="147.1">VIN</text>
<text x="239.9" y="149.7">SW</text>
<text x="240.8" y="144.4">EP</text>
<text x="245" y="148.4">7</text>
<text x="245" y="145.7">8</text>
<text x="224.6" y="151">3</text>
<text x="224.6" y="153.7">4</text>
<text x="227.3" y="152.3">D2</text>
<text x="227.3" y="155">NTC</text>
<text x="237.6" y="152.3">ICHG</text>
<text x="239.2" y="155">BAT</text>
<text x="245" y="153.7">5</text>
<text x="245" y="151">6</text>
<text x="23.5" y="172.2">2</text>
<text x="26.2" y="173.5">Vout</text>
<text x="37.2" y="173.5">Vout</text>
<text x="43.9" y="172.2">4</text>
<text x="23.5" y="174.8">3</text>
<text x="26.2" y="176.2">Vin</text>
<text x="112.3" y="177.7" transform="rotate(-90 112.3 177.7)">A5</text>
<text x="114.9" y="177.7" transform="rotate(-90 114.9 177.7)">A6</text>
<text x="117.6" y="177.7" transform="rotate(-90 117.6 177.7)">A7</text>
<text x="120.2" y="177.7" transform="rotate(-90 120.2 177.7)">A8</text>
<text x="92.9" y="184.1">SHELL</text>
<text x="102.5" y="185.2">SHELL</text>
<text x="113.3" y="184.6" transform="rotate(-90 113.3 184.6)">CC1</text>
<text x="116" y="184.6" transform="rotate(-90 116 184.6)">DP1</text>
<text x="118.6" y="184.9" transform="rotate(-90 118.6 184.9)">DN1</text>
<text x="122.8" y="185.2">SHELL</text>
<text x="132.4" y="184.1">SHELL</text>
<text x="92.5" y="189.4">A1B12</text>
<text x="92.9" y="186.7">SHELL</text>
<text x="102.5" y="190.4">GND</text>
<text x="102.5" y="187.8">SHELL</text>
<text x="122.8" y="187.8">SHELL</text>
<text x="123.8" y="190.4">VBUS</text>
<text x="132.4" y="189.4">B4A9</text>
<text x="132.4" y="186.7">SHELL</text>
<text x="94.1" y="192">A4B9</text>
<text x="102.5" y="193.1">VBUS</text>
<text x="113.3" y="194.4" transform="rotate(-90 113.3 194.4)">CC2</text>
<text x="116" y="194.4" transform="rotate(-90 116 194.4)">DP2</text>
<text x="118.6" y="194.4" transform="rotate(-90 118.6 194.4)">DN2</text>
<text x="121.3" y="194.4" transform="rotate(-90 121.3 194.4)">SBU2 SBU1</text>
<text x="124.9" y="193.1">GND</text>
<text x="132.4" y="192">B1A12</text>
<text x="112.3" y="199.5" transform="rotate(-90 112.3 199.5)">B5</text>
<text x="114.9" y="199.5" transform="rotate(-90 114.9 199.5)">B6</text>
<text x="117.6" y="199.5" transform="rotate(-90 117.6 199.5)">B7</text>
<text x="120.2" y="199.5" transform="rotate(-90 120.2 199.5)">B8</text>
</g>
<g font-size="2.5">
<text x="23.5" y="169.5">1</text>
<text x="26.2" y="170.9">GND/ADJ</text>
</g>
<g font-size=".8" fill="#238d23">
<text x="26.8" y="40.2">G</text>
<text x="30" y="37.8">D</text>
<text x="59.9" y="40.2">G</text>
<text x="63.1" y="37.8">D</text>
<text x="93" y="40.2">G</text>
<text x="96.1" y="37.8">D</text>
<text x="126" y="40.2">G</text>
<text x="129.2" y="37.8">D</text>
<text x="159.1" y="40.2">G</text>
<text x="162.3" y="37.8">D</text>
<text x="30" y="43.3">S</text>
<text x="63.1" y="43.3">S</text>
<text x="96.1" y="43.3">S</text>
<text x="129.2" y="43.3">S</text>
<text x="162.3" y="43.3">S</text>
<text x="31.3" y="106.6">D</text>
<text x="64.4" y="106.6">D</text>
<text x="97.5" y="106.6">D</text>
<text x="130.5" y="106.6">D</text>
<text x="163.6" y="106.6">D</text>
<text x="28.2" y="109">G</text>
<text x="31.3" y="112.1">S</text>
<text x="61.2" y="109">G</text>
<text x="64.4" y="112.1">S</text>
<text x="94.3" y="109">G</text>
<text x="97.5" y="112.1">S</text>
<text x="127.4" y="109">G</text>
<text x="130.5" y="112.1">S</text>
<text x="160.4" y="109">G</text>
<text x="163.6" y="112.1">S</text>
</g>
</svg>
